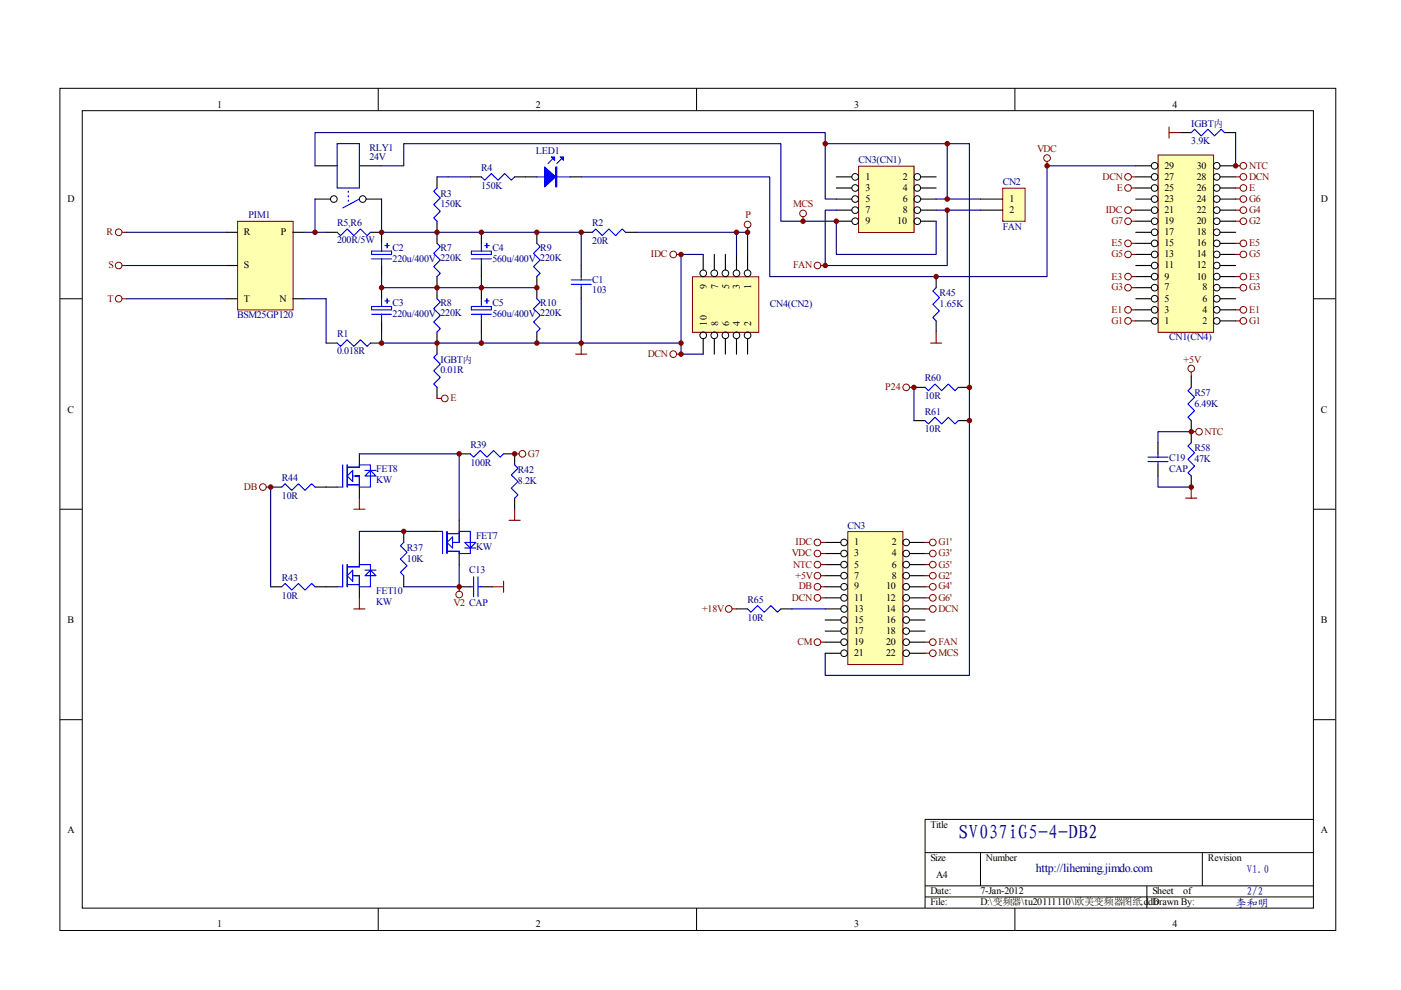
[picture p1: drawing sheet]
<svg xmlns="http://www.w3.org/2000/svg" width="297mm" height="210mm" viewBox="0 0 297 210" stroke-linecap="round" stroke-linejoin="round" font-family="sans-serif">
<g fill="none" stroke="#000" stroke-width=".21">
<path d="M12.7 18.7h270.5v178.6h-270.5zM80.2 18.7v4.7M147.7 18.7v4.7M215.2 18.7v4.7M17.4 23.5h261.1v169h-261.1zM12.7 63.3h4.7M278.4 63.3h4.7M12.7 108h4.7M278.4 108h4.7M12.7 152.6h4.7M278.4 152.6h4.7M278.4 173.7h-82.3v18.8"/>
<path d="M80.2 192.5v4.7M147.7 192.5v4.7M196.1 180.8h82.3M196.1 187.8h82.3M196.1 190.2h82.3M207.9 180.8v7M215.2 192.5v4.7M243.2 187.8v4.7M254.9 180.8v7"/>
<circle cx="70.8" cy="42.2" r=".71"/>
<circle cx="76.9" cy="42.2" r=".71"/>
</g>
<path d="M66.8 35.2h4.7M76.2 35.2h4.7M66.8 42.2h3.3M77.6 42.2h3.3" fill="none" stroke="#000" stroke-width=".23"/>
<path d="M71.5 30.5h4.7v9.4h-4.7zM73.8 40.6v.2M73.8 41.5v.2M73.8 42.4v.3M76.2 42.2l-3.5 1.9" fill="none" stroke="#00f" stroke-width=".23"/>
<path d="M50.5 47h11.6v18.7h-11.6z" fill="#ffffb0"/>
<g fill="none" stroke="#800000" stroke-width=".21">
<path d="M50.4 46.9h11.7v18.8h-11.7z"/>
<circle cx="25.2" cy="49.2" r=".71"/>
<circle cx="158.5" cy="47.6" r=".7"/>
<circle cx="25.2" cy="63.3" r=".71"/>
<circle cx="142.7" cy="75.1" r=".71"/>
</g>
<g fill="none" stroke="#000" stroke-width=".23">
<path d="M48 49.3h2.3M48 56.3h2.3M62.1 49.3h2.3M69.1 49.3h2.4M78.5 49.3h2.4v2.3M80.9 56.3v2.3M102.1 49.3v2.3M102.1 56.3v2.3M123.2 49.3h2.4M132.6 49.3h2.4M48 63.3h2.3M62.1 63.3h2.3"/>
<path d="M69.1 72.7h2.4M78.5 72.7h2.4M80.9 61v2.3M80.9 68v2.4M102.1 61v2.3M102.1 68v2.4"/>
</g>
<path d="M25.9 49.3h.9M158.5 48.3v1M25.9 63.3h.9M122.1 75.1h2.3M123.2 72.7v2.4M143.5 75.1h.9" fill="none" stroke="#800000" stroke-width=".23"/>
<g fill="none" stroke="#00f" stroke-width=".23">
<path d="M71.5 49.3l.7 .7 1.4-1.5 1.4 1.5 1.4-1.5 1.4 1.5 .7-.7M78.8 53.2h4.2v.7h-4.2zM78.8 54.9h4.2M80.9 51.6v1.6M80.9 54.9v1.4M81.6 52.1h.9M82.1 51.6v.9M99.9 54.9h4.3M99.9 53.2h4.3v.7h-4.3zM102.1 51.6v1.6M102.1 54.9v1.4M102.8 52.1h.9"/>
<path d="M103.2 51.6v.9M125.6 49.3l.7-.8 1.4 1.5 1.4-1.5 1.4 1.5 1.4-1.5 .7 .8M71.5 72.7l.7 .7 1.4-1.4 1.4 1.4 1.4-1.4 1.4 1.4 .7-.7M78.8 65h4.2v.7h-4.2zM78.8 66.6h4.2M80.9 63.3v1.7M80.9 66.6v1.4M81.6 63.8h.9M82.1 63.3v1M99.9 66.6h4.3M99.9 65h4.3v.7h-4.3zM102.1 63.3v1.7"/>
<path d="M102.1 66.6v1.4M102.8 63.8h.9M103.2 63.3v1"/>
</g>
<path d="M64.4 49.3h4.7M66.8 42.2v7.1M80.9 42.2v7.1M64.4 63.3h4.7" fill="none" stroke="#000080" stroke-width=".23"/>
<circle cx="66.8" cy="49.3" r=".47" fill="#800000" stroke="#800000" stroke-width=".21"/>
<path d="M146.9 58.8h14v11.7h-14z" fill="#ffffb0"/>
<path d="M146.8 58.7h14.1v11.8h-14.1z" fill="none" stroke="#800000" stroke-width=".21"/>
<g fill="none" stroke="#000" stroke-width=".21">
<circle cx="149.1" cy="57.9" r=".71"/>
<circle cx="151.4" cy="57.9" r=".71"/>
<circle cx="153.8" cy="57.9" r=".7"/>
<circle cx="156.1" cy="57.9" r=".71"/>
<circle cx="158.5" cy="57.9" r=".7"/>
<circle cx="149.1" cy="71.1" r=".71"/>
<circle cx="151.4" cy="71.1" r=".71"/>
<circle cx="153.8" cy="71.1" r=".71"/>
<circle cx="156.1" cy="71.1" r=".71"/>
<circle cx="158.5" cy="71.1" r=".71"/>
</g>
<g fill="none" stroke="#000" stroke-width=".23">
<path d="M92.7 37.5v2.4M111.5 37.5h2.3M120.9 37.5h2.3M92.7 46.9v2.4M149.1 53.9v3.3M151.4 53.9v3.3M153.8 53.9v3.3M156.2 53.9v3.3M158.5 53.9v3.3M149.1 71.8v3.3M151.4 71.8v3.3M153.8 71.8v3.3"/>
<path d="M156.2 71.8v3.3M158.5 71.8v3.3"/>
</g>
<path d="M95 37.5h4.7M135 49.3h23.5v4.6M149.1 53.9h-4.7v21.2h4.7M156.2 49.3v4.6" fill="none" stroke="#000080" stroke-width=".23"/>
<g fill="#800000" stroke="#800000" stroke-width=".21">
<circle cx="158.5" cy="49.3" r=".47"/>
<circle cx="156.1" cy="49.2" r=".47"/>
</g>
<path d="M92.7 39.9l-.8 .7 1.5 1.4-1.5 1.4 1.5 1.4-1.5 1.4 .8 .7M113.8 37.5h7.1M117.1 33.7l-.9 1M119 33.7l-.9 1" fill="none" stroke="#00f" stroke-width=".23"/>
<g fill="#00f" stroke="#00f" stroke-width=".23">
<path d="M115.5 35.4l2.3 2.1-2.3 2.1z"/>
<path d="M118.8 33.3h.7v.7z"/>
<path d="M116.9 33.3h.7v.7z"/>
<path d="M117.8 35.4h.3v4.2h-.3z" fill-rule="evenodd"/>
</g>
<path d="M182.1 35.3h11.7v14h-11.7z" fill="#ffffb0"/>
<path d="M182 35.2h11.8v14.1h-11.8z" fill="none" stroke="#800000" stroke-width=".21"/>
<g fill="none" stroke="#000" stroke-width=".21">
<circle cx="181.3" cy="37.5" r=".71"/>
<circle cx="181.3" cy="39.9" r=".71"/>
<circle cx="194.5" cy="37.5" r=".71"/>
<circle cx="194.5" cy="39.9" r=".71"/>
<circle cx="181.3" cy="44.6" r=".71"/>
<circle cx="181.3" cy="46.9" r=".71"/>
<circle cx="181.3" cy="42.2" r=".71"/>
<circle cx="194.5" cy="44.6" r=".71"/>
<circle cx="194.5" cy="46.9" r=".71"/>
<circle cx="194.5" cy="42.2" r=".71"/>
</g>
<path d="M177.3 37.5h3.3M177.3 39.9h3.3M195.2 37.5h3.3M195.2 39.9h3.3M177.3 42.2h3.3M177.3 44.6h3.3M177.3 46.9h3.3M195.2 42.2h3.3M195.2 44.6h3.3M195.2 46.9h3.3" fill="none" stroke="#000" stroke-width=".23"/>
<path d="M212.7 40h4.6v6.9h-4.6z" fill="#ffffb0"/>
<path d="M212.6 39.9h4.7v7h-4.7z" fill="none" stroke="#800000" stroke-width=".21"/>
<path d="M207.9 42.2h4.7M207.9 44.6h4.7" fill="none" stroke="#000" stroke-width=".23"/>
<path d="M80.9 35.2h4.7v-4.7h80v16.4h11.7v7h21.2v-7M175 30.5v-2.4h-108.2v7.1M177.3 44.6h-2.3v11.7h25.8v-11.7M177.3 42.2h-2.3v-11.7h25.8v11.7M198.5 44.6h9.4M198.5 42.2h9.4" fill="none" stroke="#000080" stroke-width=".23"/>
<g fill="#800000" stroke="#800000" stroke-width=".21">
<circle cx="200.8" cy="44.6" r=".47"/>
<circle cx="200.8" cy="42.2" r=".47"/>
<circle cx="177.3" cy="46.9" r=".47"/>
<circle cx="175" cy="30.5" r=".47"/>
</g>
<path d="M245.6 32.9h11.7v37.6h-11.7z" fill="#ffffb0"/>
<g fill="none" stroke="#800000" stroke-width=".21">
<path d="M245.5 32.9h11.8v37.6h-11.8z"/>
<circle cx="239.2" cy="37.5" r=".7"/>
<circle cx="239.2" cy="39.9" r=".7"/>
<circle cx="263.6" cy="35.2" r=".71"/>
<circle cx="263.6" cy="37.5" r=".71"/>
<circle cx="263.6" cy="39.9" r=".71"/>
<circle cx="25.2" cy="56.3" r=".71"/>
<circle cx="142.7" cy="53.9" r=".71"/>
<circle cx="239.2" cy="51.6" r=".71"/>
<circle cx="239.2" cy="44.6" r=".7"/>
<circle cx="239.2" cy="53.9" r=".7"/>
<circle cx="239.2" cy="46.9" r=".7"/>
<circle cx="239.2" cy="58.6" r=".7"/>
<circle cx="263.6" cy="51.6" r=".71"/>
<circle cx="263.6" cy="53.9" r=".71"/>
<circle cx="263.6" cy="44.6" r=".71"/>
<circle cx="263.6" cy="46.9" r=".71"/>
<circle cx="263.6" cy="58.6" r=".71"/>
<circle cx="263.6" cy="42.2" r=".71"/>
<circle cx="239.2" cy="68" r=".71"/>
<circle cx="239.2" cy="65.7" r=".71"/>
<circle cx="239.2" cy="61" r=".7"/>
<circle cx="252.6" cy="78.1" r=".7"/>
<circle cx="263.6" cy="65.7" r=".71"/>
<circle cx="263.6" cy="68" r=".71"/>
<circle cx="263.6" cy="61" r=".71"/>
<circle cx="94.3" cy="84.5" r=".71"/>
<circle cx="110.8" cy="96.2" r=".71"/>
<circle cx="254.2" cy="91.5" r=".7"/>
<circle cx="55.7" cy="103.3" r=".71"/>
<circle cx="97.4" cy="126.1" r=".71"/>
</g>
<g fill="none" stroke="#000" stroke-width=".21">
<circle cx="244.8" cy="35.2" r=".71"/>
<circle cx="244.8" cy="39.9" r=".71"/>
<circle cx="244.8" cy="37.5" r=".71"/>
<circle cx="258" cy="35.2" r=".71"/>
<circle cx="258" cy="37.5" r=".7"/>
<circle cx="258" cy="39.9" r=".7"/>
<circle cx="244.8" cy="49.2" r=".71"/>
<circle cx="244.8" cy="51.6" r=".71"/>
<circle cx="244.8" cy="53.9" r=".71"/>
<circle cx="244.8" cy="44.6" r=".71"/>
<circle cx="244.8" cy="56.3" r=".71"/>
<circle cx="244.8" cy="46.9" r=".71"/>
<circle cx="244.8" cy="58.6" r=".71"/>
<circle cx="244.8" cy="42.2" r=".71"/>
<circle cx="258" cy="51.6" r=".71"/>
<circle cx="258" cy="49.2" r=".71"/>
<circle cx="258" cy="44.6" r=".7"/>
<circle cx="258" cy="53.9" r=".7"/>
<circle cx="258" cy="56.3" r=".7"/>
<circle cx="258" cy="46.9" r=".7"/>
<circle cx="258" cy="42.2" r=".7"/>
<circle cx="258" cy="58.6" r=".7"/>
<circle cx="244.8" cy="68" r=".71"/>
<circle cx="244.8" cy="65.7" r=".71"/>
<circle cx="244.8" cy="61" r=".71"/>
<circle cx="244.8" cy="63.3" r=".71"/>
<circle cx="258" cy="65.7" r=".71"/>
<circle cx="258" cy="68" r=".71"/>
<circle cx="258" cy="63.3" r=".7"/>
<circle cx="258" cy="61" r=".7"/>
</g>
<g fill="none" stroke="#000" stroke-width=".23">
<path d="M99.7 37.5h2.4M109.1 37.5h2.4M240.8 39.9h3.3M240.8 37.5h3.3M240.8 35.2h3.3M250.2 28.1h2.4M258.7 39.9h3.3M258.7 37.5h3.3M258.7 35.2h3.3M259.6 28.1h2.4M92.7 49.3v2.3M92.7 58.6v4.7"/>
<path d="M113.8 49.3v2.3M113.8 58.6v4.7M123.2 56.3v2.3M198.5 58.6v2.4M240.8 58.6h3.3M240.8 56.3h3.3M240.8 53.9h3.3M240.8 51.6h3.3M240.8 49.3h3.3M240.8 46.9h3.3M240.8 44.6h3.3M240.8 42.2h3.3"/>
<path d="M258.7 58.6h3.3M258.7 56.3h3.3M258.7 53.9h3.3M258.7 51.6h3.3M258.7 49.3h3.3M258.7 46.9h3.3M258.7 44.6h3.3M258.7 42.2h3.3M92.7 70.4v4.7M113.8 70.4v2.3M123.2 61v2.3M198.5 68v2.4"/>
<path d="M240.8 68h3.3M240.8 65.7h3.3M240.8 63.3h3.3M240.8 61h3.3M252.6 79.8v2.3M258.7 68h3.3M258.7 65.7h3.3M258.7 63.3h3.3M258.7 61h3.3M76.2 96.2v2.4M92.7 82.1v2.4M97.4 96.2h2.3"/>
<path d="M106.8 96.2h2.3v2.4M245.5 93.9v2.3M245.5 98.6v2.3M252.6 89.2v4.7M57.4 103.3h2.3M66.8 103.3h4.7M76.2 103.3v2.3M76.2 117.4v2.3M85.6 112.7v2.3M90.3 112.7h2.4M97.4 110.3v2.4M97.4 117.4v2.3"/>
<path d="M109.1 105.6v2.4M252.6 100.9v2.4M57.4 124.4h2.3M66.8 124.4h4.7M76.2 124.4v2.4M85.6 122.1v2.3M97.4 124.4h2.3M102.1 124.4h2.3"/>
</g>
<g fill="none" stroke="#000080" stroke-width=".23">
<path d="M92.7 37.5h2.3M240.8 35.2h-18.8v23.4h-58.8v-21.1h-40M262 28.1v7.1M26.8 49.3h21.2M26.8 56.3h21.2M80.9 58.6v2.4h32.9M80.9 49.3h42.3v7M102.1 58.6v2.4M26.8 63.3h21.2M69.1 63.3v9.4M80.9 70.4v2.3h63.5M102.1 70.4v2.3"/>
<path d="M123.2 63.3v9.4M76.2 96.2h21.2v14.1M252.6 91.5h-7.1v2.4M57.4 103.3v21.1M90.3 112.7h-14.1v4.7M97.4 119.7v4.7h-11.8M245.5 100.9v2.4h7.1"/>
</g>
<g fill="none" stroke="#00f" stroke-width=".23">
<path d="M102.1 37.5l.7 .7 1.4-1.4 1.4 1.4 1.4-1.4 1.4 1.4 .7-.7M252.6 28.1l.7-.7 1.4 1.4 1.4-1.4 1.4 1.4 1.4-1.4 .7 .7M92.7 51.6l.7 .7-1.5 1.4 1.5 1.4-1.5 1.4 1.5 1.4-.7 .7M113.8 51.6l.7 .7-1.4 1.4 1.4 1.4-1.4 1.4 1.4 1.4-.7 .7M121.1 59.3h4.2M123.2 58.6v.7M92.7 75.1l-.8 .7 1.5 1.4-1.5 1.4 1.5 1.4-1.5 1.4 .8 .7M92.7 63.3l.7 .7-1.5 1.5 1.5 1.4-1.5 1.4 1.5 1.4-.7 .7M113.8 63.3l.7 .7-1.4 1.5 1.4 1.4-1.4 1.4 1.4 1.4-.7 .7M121.1 60.3h4.2M123.2 60.3v.7M198.5 61l-.7 .7 1.4 1.4-1.4 1.4 1.4 1.4-1.4 1.4 .7 .7"/>
<path d="M72.7 98.6v4.7h-1.2M73.6 99h2.6v-.4h2.3v4.7h-2.3v-2.4h-1.4M73.6 98.6v4.7M74.8 99.7v2.4l-1.2-1.2zM77.4 99.7h2.3M78.5 99.7l1.2 1.2h-2.3zM99.7 96.2l.7 .7 1.4-1.4 1.4 1.4 1.4-1.4 1.5 1.4 .7-.7M109.1 98.6l.7 .7-1.4 1.4 1.4 1.4-1.4 1.4 1.4 1.4-.7 .7M243.4 97.9h4.2M243.4 96.9h4.2M245.5 96.2v.7M245.5 97.9v.7"/>
<path d="M252.6 82.1l-.7 .7 1.4 1.4-1.4 1.5 1.4 1.4-1.4 1.4 .7 .7M252.6 93.9l-.7 .7 1.4 1.4-1.4 1.4 1.4 1.4-1.4 1.4 .7 .7M59.7 103.3l.7-.7 1.4 1.4 1.5-1.4 1.4 1.4 1.4-1.4 .7 .7M72.7 119.7v4.7h-1.2M73.6 119.7v4.7M73.6 102.8h2.6M85.6 115l-.7 .7 1.4 1.4-1.4 1.4 1.4 1.4-1.4 1.5 .7 .7M92.7 112.7h1.1v4.7M94.8 112.7v4.7M94.8 113.1h2.6M94.8 115l1.1-1.2v2.4zM95.9 115h1.5v-2.3h2.3v4.7h-2.3v-.5h-2.6"/>
<path d="M98.5 115h2.4l-1.2 1.2zM98.5 116.2h2.4M59.7 124.4l.7-.7 1.4 1.4 1.5-1.4 1.4 1.4 1.4-1.4 .7 .7M73.6 120.2h2.6v-.5h2.3v4.7h-2.3v-2.3h-1.4M73.6 123.9h2.6M74.8 120.9v2.3l-1.2-1.1zM77.4 120.9h2.3M78.5 120.9l1.2 1.2h-2.3zM99.7 124.4h.7M100.4 122.3v4.2M101.4 124.4h.7M101.4 122.3v4.2"/>
</g>
<g fill="none" stroke="#800000" stroke-width=".23">
<path d="M239.9 37.5h.9M239.9 39.9h.9M247.9 26.9v2.4M247.9 28.1h2.3M262 37.5h.9M262 39.9h.9M262 35.2h.9M25.9 56.3h.9M143.5 53.9h.9M239.9 44.6h.9M239.9 53.9h.9M239.9 46.9h.9"/>
<path d="M239.9 51.6h.9M239.9 58.6h.9M262 44.6h.9M262 53.9h.9M262 42.2h.9M262 46.9h.9M262 51.6h.9M262 58.6h.9M197.3 72.7h2.4M198.5 70.4v2.3M239.9 61h.9M239.9 68h.9"/>
<path d="M239.9 65.7h.9M252.6 78.8v1M262 61h.9M262 68h.9M262 65.7h.9M92.7 84.5h.9M109.1 96.2h1M252.6 91.5h.9M56.4 103.3h1M75 108h2.4M76.2 105.6v2.4M107.9 110.3h2.4"/>
<path d="M109.1 108v2.3M251.4 105.6h2.3M252.6 103.3v2.3M75 129.1h2.4M76.2 126.8v2.3M97.4 124.4v.9M104.4 124.4h2.4M106.8 123.2v2.4"/>
</g>
<g fill="#800000" stroke="#800000" stroke-width=".21">
<circle cx="144.4" cy="75.1" r=".47"/>
<circle cx="144.4" cy="53.9" r=".47"/>
<circle cx="97.4" cy="96.2" r=".47"/>
<circle cx="109.1" cy="96.2" r=".47"/>
<circle cx="85.6" cy="112.7" r=".47"/>
<circle cx="97.4" cy="124.4" r=".47"/>
<circle cx="252.6" cy="103.3" r=".47"/>
<circle cx="198.5" cy="58.6" r=".47"/>
<circle cx="80.9" cy="61" r=".47"/>
<circle cx="92.7" cy="61" r=".47"/>
<circle cx="113.8" cy="61" r=".47"/>
<circle cx="102.1" cy="61" r=".47"/>
<circle cx="92.7" cy="72.7" r=".47"/>
<circle cx="80.9" cy="72.7" r=".47"/>
<circle cx="80.9" cy="49.3" r=".47"/>
<circle cx="102.1" cy="49.3" r=".47"/>
<circle cx="92.7" cy="49.3" r=".47"/>
<circle cx="113.8" cy="49.3" r=".47"/>
<circle cx="102.1" cy="72.7" r=".47"/>
<circle cx="144.4" cy="72.7" r=".47"/>
<circle cx="113.8" cy="72.7" r=".47"/>
<circle cx="123.2" cy="72.7" r=".47"/>
<circle cx="123.2" cy="49.3" r=".47"/>
</g>
<path d="M179.8 112.8h11.6v28.1h-11.6z" fill="#ffffb0"/>
<g fill="none" stroke="#800000" stroke-width=".21">
<path d="M179.7 112.7h11.7v28.2h-11.7z"/>
<circle cx="222" cy="33.5" r=".71"/>
<circle cx="170.3" cy="45.3" r=".7"/>
<circle cx="173.3" cy="56.3" r=".71"/>
<circle cx="192.1" cy="82.1" r=".71"/>
<circle cx="173.3" cy="115" r=".71"/>
<circle cx="173.3" cy="119.7" r=".71"/>
<circle cx="173.3" cy="117.4" r=".71"/>
<circle cx="197.8" cy="115" r=".71"/>
<circle cx="197.8" cy="119.7" r=".71"/>
<circle cx="197.8" cy="117.4" r=".71"/>
<circle cx="154.5" cy="129.1" r=".71"/>
<circle cx="173.3" cy="126.8" r=".71"/>
<circle cx="173.3" cy="124.4" r=".71"/>
<circle cx="173.3" cy="136.2" r=".71"/>
<circle cx="173.3" cy="122.1" r=".71"/>
<circle cx="197.8" cy="129.1" r=".71"/>
<circle cx="197.8" cy="126.8" r=".71"/>
<circle cx="197.8" cy="124.4" r=".71"/>
<circle cx="197.8" cy="138.5" r=".71"/>
<circle cx="197.8" cy="136.2" r=".71"/>
<circle cx="197.8" cy="122.1" r=".71"/>
</g>
<g fill="none" stroke="#000" stroke-width=".21">
<circle cx="179" cy="115" r=".71"/>
<circle cx="179" cy="119.7" r=".71"/>
<circle cx="179" cy="117.4" r=".71"/>
<circle cx="192.1" cy="115" r=".7"/>
<circle cx="192.1" cy="119.7" r=".7"/>
<circle cx="192.1" cy="117.4" r=".7"/>
<circle cx="179" cy="129.1" r=".71"/>
<circle cx="179" cy="126.8" r=".71"/>
<circle cx="179" cy="133.8" r=".71"/>
<circle cx="179" cy="124.4" r=".71"/>
<circle cx="179" cy="138.5" r=".71"/>
<circle cx="179" cy="136.2" r=".71"/>
<circle cx="179" cy="131.5" r=".71"/>
<circle cx="179" cy="122.1" r=".71"/>
<circle cx="192.1" cy="129.1" r=".71"/>
<circle cx="192.1" cy="126.8" r=".71"/>
<circle cx="192.1" cy="124.4" r=".7"/>
<circle cx="192.1" cy="133.8" r=".7"/>
<circle cx="192.1" cy="138.5" r=".7"/>
<circle cx="192.1" cy="136.2" r=".7"/>
<circle cx="192.1" cy="131.5" r=".7"/>
<circle cx="192.1" cy="122.1" r=".7"/>
</g>
<g fill="none" stroke="#000" stroke-width=".23">
<path d="M193.8 82.1h2.3M193.8 89.2h2.3M203.2 82.1h2.3M203.2 89.2h2.3M175 115h3.3M175 117.4h3.3M175 119.7h3.3M192.8 115h3.3M192.8 117.4h3.3M192.8 119.7h3.3M156.2 129.1h2.3M165.6 129.1h2.3"/>
<path d="M175 122.1h3.3M175 124.4h3.3M175 126.8h3.3M175 129.1h3.3M175 131.5h3.3M175 133.8h3.3M175 136.2h3.3M175 138.5h3.3M192.8 122.1h3.3M192.8 124.4h3.3M192.8 126.8h3.3M192.8 129.1h3.3"/>
<path d="M192.8 131.5h3.3M192.8 133.8h3.3M192.8 136.2h3.3M192.8 138.5h3.3"/>
</g>
<g fill="none" stroke="#800000" stroke-width=".23">
<path d="M222 34.2v1M170.3 46v.9M174 56.3h1M192.8 82.1h1M174 115h1M174 117.4h1M174 119.7h1M196.1 115h1M196.1 117.4h1M196.1 119.7h1M155.2 129.1h1M174 126.8h1"/>
<path d="M174 122.1h1M174 124.4h1M174 136.2h1M196.1 126.8h1M196.1 129.1h1M196.1 122.1h1M196.1 124.4h1M196.1 138.5h1M196.1 136.2h1"/>
</g>
<g fill="#800000" stroke="#800000" stroke-width=".21">
<circle cx="252.6" cy="91.5" r=".47"/>
<circle cx="262" cy="35.2" r=".47"/>
<circle cx="222" cy="35.2" r=".47"/>
<circle cx="57.4" cy="103.3" r=".47"/>
<circle cx="205.5" cy="82.1" r=".47"/>
<circle cx="200.8" cy="30.5" r=".47"/>
<circle cx="205.5" cy="89.2" r=".47"/>
<circle cx="175" cy="56.3" r=".47"/>
<circle cx="170.3" cy="46.9" r=".47"/>
<circle cx="193.8" cy="82.1" r=".47"/>
</g>
<path d="M196.1 82.1l.7 .7 1.4-1.4 1.5 1.4 1.4-1.4 1.4 1.4 .7-.7M196.1 89.2l.7 .7 1.4-1.4 1.5 1.4 1.4-1.4 1.4 1.4 .7-.7M158.5 129.1l.7 .7 1.4-1.4 1.4 1.4 1.4-1.4 1.5 1.4 .7-.7" fill="none" stroke="#00f" stroke-width=".23"/>
<path d="M200.8 30.5h4.7v112.7h-30.5v-4.7M193.8 82.1v7.1M167.9 129.1h7.1" fill="none" stroke="#000080" stroke-width=".23"/>
<text font-size="4.2" fill="#000080" x="203.2" y="177.8">SV037iG5-4-DB2</text>
<text font-size="2.5" fill="#000080" x="219.6" y="184.8">http://liheming.jimdo.com</text>
<g font-size="2.3" fill="#000080">
<text x="264.3" y="185.2">V1.0</text>
<text x="264.3" y="189.8">2/2</text>
<text x="262" y="192.2">李和明</text>
</g>
<g font-size="2.1">
<text x="46.1" y="22.9">1</text>
<text x="113.6" y="22.9">2</text>
<text x="181.1" y="22.9">3</text>
<text x="248.6" y="22.9">4</text>
<text x="246.9" y="35.7">29</text>
<text x="253.7" y="35.7">30</text>
<text x="183.5" y="38.1">1</text>
<text x="183.5" y="40.5">3</text>
<text x="191.4" y="38.1">2</text>
<text x="191.4" y="40.5">4</text>
<text x="246.9" y="40.5">25</text>
<text x="246.9" y="38.1">27</text>
<text x="253.7" y="40.5">26</text>
<text x="253.7" y="38.1">28</text>
<text x="14.3" y="42.8">D</text>
<text x="183.5" y="42.8">5</text>
<text x="183.5" y="45.1">7</text>
<text x="183.5" y="47.5">9</text>
<text x="190.2" y="47.5">10</text>
<text x="191.4" y="42.8">6</text>
<text x="191.4" y="45.1">8</text>
<text x="214" y="42.8">1</text>
<text x="214" y="45.1">2</text>
<text x="246.9" y="47.5">19</text>
<text x="246.9" y="45.1">21</text>
<text x="246.9" y="42.8">23</text>
<text x="253.7" y="47.5">20</text>
<text x="253.7" y="45.1">22</text>
<text x="253.7" y="42.8">24</text>
<text x="280.1" y="42.8">D</text>
<text x="51.7" y="49.9">R</text>
<text x="59.5" y="49.9">P</text>
<text x="246.9" y="52.2">15</text>
<text x="246.9" y="49.9">17</text>
<text x="253.7" y="52.2">16</text>
<text x="253.7" y="49.9">18</text>
<text x="51.7" y="56.9">S</text>
<text x="246.9" y="59.3">9</text>
<text x="246.9" y="56.9">11</text>
<text x="246.9" y="54.5">13</text>
<text x="253.7" y="59.3">10</text>
<text x="253.7" y="56.9">12</text>
<text x="253.7" y="54.5">14</text>
<text x="51.7" y="63.9">T</text>
<text x="59.3" y="63.9">N</text>
<text x="149.9" y="61.2" transform="rotate(-90 149.9 61.2)">9</text>
<text x="152.2" y="61.2" transform="rotate(-90 152.2 61.2)">7</text>
<text x="154.6" y="61.2" transform="rotate(-90 154.6 61.2)">5</text>
<text x="156.9" y="61.2" transform="rotate(-90 156.9 61.2)">3</text>
<text x="159.3" y="61.2" transform="rotate(-90 159.3 61.2)">1</text>
<text x="246.9" y="63.9">5</text>
<text x="246.9" y="61.6">7</text>
<text x="254.9" y="63.9">6</text>
<text x="254.9" y="61.6">8</text>
<text x="149.9" y="69" transform="rotate(-90 149.9 69)">10</text>
<text x="152.2" y="69" transform="rotate(-90 152.2 69)">8</text>
<text x="154.6" y="69" transform="rotate(-90 154.6 69)">6</text>
<text x="156.9" y="69" transform="rotate(-90 156.9 69)">4</text>
<text x="159.3" y="69" transform="rotate(-90 159.3 69)">2</text>
<text x="246.9" y="68.7">1</text>
<text x="246.9" y="66.3">3</text>
<text x="254.9" y="68.7">2</text>
<text x="254.9" y="66.3">4</text>
<text x="14.3" y="87.5">C</text>
<text x="280.1" y="87.5">C</text>
<text x="181.1" y="115.6">1</text>
<text x="181.1" y="118">3</text>
<text x="189.1" y="115.6">2</text>
<text x="189.1" y="118">4</text>
<text x="181.1" y="120.3">5</text>
<text x="181.1" y="122.7">7</text>
<text x="181.1" y="125">9</text>
<text x="187.9" y="125">10</text>
<text x="189.1" y="120.3">6</text>
<text x="189.1" y="122.7">8</text>
<text x="181.1" y="127.4">11</text>
<text x="181.1" y="129.7">13</text>
<text x="187.9" y="127.4">12</text>
<text x="187.9" y="129.7">14</text>
<text x="14.3" y="132.1">B</text>
<text x="181.1" y="132.1">15</text>
<text x="181.1" y="134.4">17</text>
<text x="181.1" y="136.8">19</text>
<text x="187.9" y="132.1">16</text>
<text x="187.9" y="134.4">18</text>
<text x="187.9" y="136.8">20</text>
<text x="280.1" y="132.1">B</text>
<text x="181.1" y="139.1">21</text>
<text x="187.9" y="139.1">22</text>
<text x="14.3" y="176.7">A</text>
<text x="197.3" y="175.5">Title</text>
<text x="280.1" y="176.7">A</text>
<text x="197.3" y="182.6">Size</text>
<text x="209" y="182.6">Number</text>
<text x="256.1" y="182.6">Revision</text>
<text x="197.3" y="189.6">Date:</text>
<text x="197.3" y="192">File:</text>
<text x="198.5" y="186.1">A4</text>
<text x="207.9" y="189.6">7-Jan-2012</text>
<text x="207.9" y="192">D:\变频器\tu20111110\欧美变频器图纸.ddb</text>
<text x="244.3" y="189.6">Sheet</text>
<text x="244.3" y="192">Drawn By:</text>
<text x="250.9" y="189.6">of</text>
<text x="46.1" y="196.6">1</text>
<text x="113.6" y="196.6">2</text>
<text x="181.1" y="196.6">3</text>
<text x="248.6" y="196.6">4</text>
</g>
<g font-size="2.1" fill="#000080">
<text x="252.6" y="26.9">IGBT内</text>
<text x="78.3" y="32">RLY1</text>
<text x="78.3" y="33.9">24V</text>
<text x="113.6" y="32.7">LED1</text>
<text x="182" y="34.6">CN3(CN1)</text>
<text x="252.6" y="30.6">3.9K</text>
<text x="93.4" y="41.7">R3</text>
<text x="102" y="36.3">R4</text>
<text x="102" y="40">150K</text>
<text x="212.6" y="39.3">CN2</text>
<text x="52.7" y="46.3">PIM1</text>
<text x="93.4" y="44">150K</text>
<text x="71.5" y="48">R5,R6</text>
<text x="71.5" y="51.5">200R/5W</text>
<text x="83.2" y="53.2">C2</text>
<text x="93.4" y="53.2">R7</text>
<text x="104.4" y="53.2">C4</text>
<text x="114.6" y="53.2">R9</text>
<text x="125.6" y="48">R2</text>
<text x="125.6" y="51.7">20R</text>
<text x="212.6" y="48.7">FAN</text>
<text x="83.2" y="55.5">220u/400V 220K</text>
<text x="104.4" y="55.5">560u/400V 220K</text>
<text x="125.6" y="60">C1</text>
<text x="83.2" y="64.9">C3</text>
<text x="93.4" y="64.9">R8</text>
<text x="104.4" y="64.9">C5</text>
<text x="114.6" y="64.9">R10</text>
<text x="125.6" y="62.1">103</text>
<text x="163.2" y="65.1">CN4(CN2)</text>
<text x="199.2" y="62.8">R45</text>
<text x="199.2" y="65.1">1.65K</text>
<text x="50.3" y="67.5">BSM25GP120</text>
<text x="71.5" y="71.5">R1</text>
<text x="83.2" y="67.2">220u/400V 220K</text>
<text x="104.4" y="67.2">560u/400V 220K</text>
<text x="71.5" y="75">0.018R</text>
<text x="93.4" y="76.9">IGBT内</text>
<text x="247.9" y="72.2">CN1(CN4)</text>
<text x="93.4" y="79.2">0.01R</text>
<text x="196.1" y="80.9">R60</text>
<text x="253.2" y="83.9">R57</text>
<text x="196.1" y="84.6">10R</text>
<text x="196.1" y="87.9">R61</text>
<text x="253.2" y="86.3">6.49K</text>
<text x="99.7" y="94.9">R39</text>
<text x="196.1" y="91.6">10R</text>
<text x="253.2" y="95.7">R58</text>
<text x="79.8" y="100.1">FET8</text>
<text x="99.7" y="98.7">100R</text>
<text x="109.8" y="100.3">R42</text>
<text x="247.9" y="97.8">C19</text>
<text x="247.9" y="100.1">CAP</text>
<text x="253.2" y="98">47K</text>
<text x="59.8" y="102">R44</text>
<text x="59.8" y="105.8">10R</text>
<text x="79.8" y="102.5">KW</text>
<text x="109.8" y="102.7">8.2K</text>
<text x="179.7" y="112.1">CN3</text>
<text x="86.3" y="116.8">R37</text>
<text x="86.3" y="119.1">10K</text>
<text x="100.9" y="114.2">FET7</text>
<text x="100.9" y="116.6">KW</text>
<text x="59.8" y="123.1">R43</text>
<text x="79.8" y="125.9">FET10</text>
<text x="99.5" y="121.5">C13</text>
<text x="59.8" y="126.9">10R</text>
<text x="79.8" y="128.3">KW</text>
<text x="158.5" y="127.9">R65</text>
<text x="158.5" y="131.6">10R</text>
</g>
<g font-size="2.1" fill="#800000">
<text x="219.9" y="32.3">VDC</text>
<text x="264.8" y="35.7">NTC</text>
<text x="233.8" y="38.1">DCN</text>
<text x="236.8" y="40.5">E</text>
<text x="264.8" y="38.1">DCN</text>
<text x="264.8" y="40.5">E</text>
<text x="158.1" y="46.3">P</text>
<text x="168.1" y="44">MCS</text>
<text x="234.4" y="45.1">IDC</text>
<text x="235.6" y="47.5">G7</text>
<text x="264.8" y="42.8">G6</text>
<text x="264.8" y="45.1">G4</text>
<text x="264.8" y="47.5">G2</text>
<text x="22.6" y="49.9">R</text>
<text x="235.6" y="52.2">E5</text>
<text x="264.8" y="52.2">E5</text>
<text x="23" y="56.9">S</text>
<text x="138" y="54.5">IDC</text>
<text x="168.1" y="56.9">FAN</text>
<text x="235.6" y="54.5">G5</text>
<text x="235.6" y="59.3">E3</text>
<text x="264.8" y="54.5">G5</text>
<text x="264.8" y="59.3">E3</text>
<text x="22.8" y="63.9">T</text>
<text x="235.6" y="61.6">G3</text>
<text x="264.8" y="61.6">G3</text>
<text x="235.6" y="68.7">G1</text>
<text x="235.6" y="66.3">E1</text>
<text x="264.8" y="68.7">G1</text>
<text x="264.8" y="66.3">E1</text>
<text x="137.3" y="75.7">DCN</text>
<text x="251" y="76.9">+5V</text>
<text x="187.7" y="82.7">P24</text>
<text x="95.5" y="85.1">E</text>
<text x="255.4" y="92.1">NTC</text>
<text x="111.9" y="96.9">G7</text>
<text x="51.7" y="103.9">DB</text>
<text x="167.9" y="118">VDC</text>
<text x="168.7" y="115.6">IDC</text>
<text x="199" y="115.6">G1'</text>
<text x="199" y="118">G3'</text>
<text x="168.1" y="120.3">NTC</text>
<text x="168.7" y="122.7">+5V</text>
<text x="169.3" y="125">DB</text>
<text x="199" y="120.3">G5'</text>
<text x="199" y="122.7">G2'</text>
<text x="199" y="125">G4'</text>
<text x="96.2" y="128.5">V2 CAP</text>
<text x="148.8" y="129.7">+18V</text>
<text x="167.9" y="127.4">DCN</text>
<text x="199" y="129.7">DCN</text>
<text x="199" y="127.4">G6'</text>
<text x="169.1" y="136.8">CM</text>
<text x="199" y="136.8">FAN</text>
<text x="199" y="139.1">MCS</text>
</g>
</svg>
